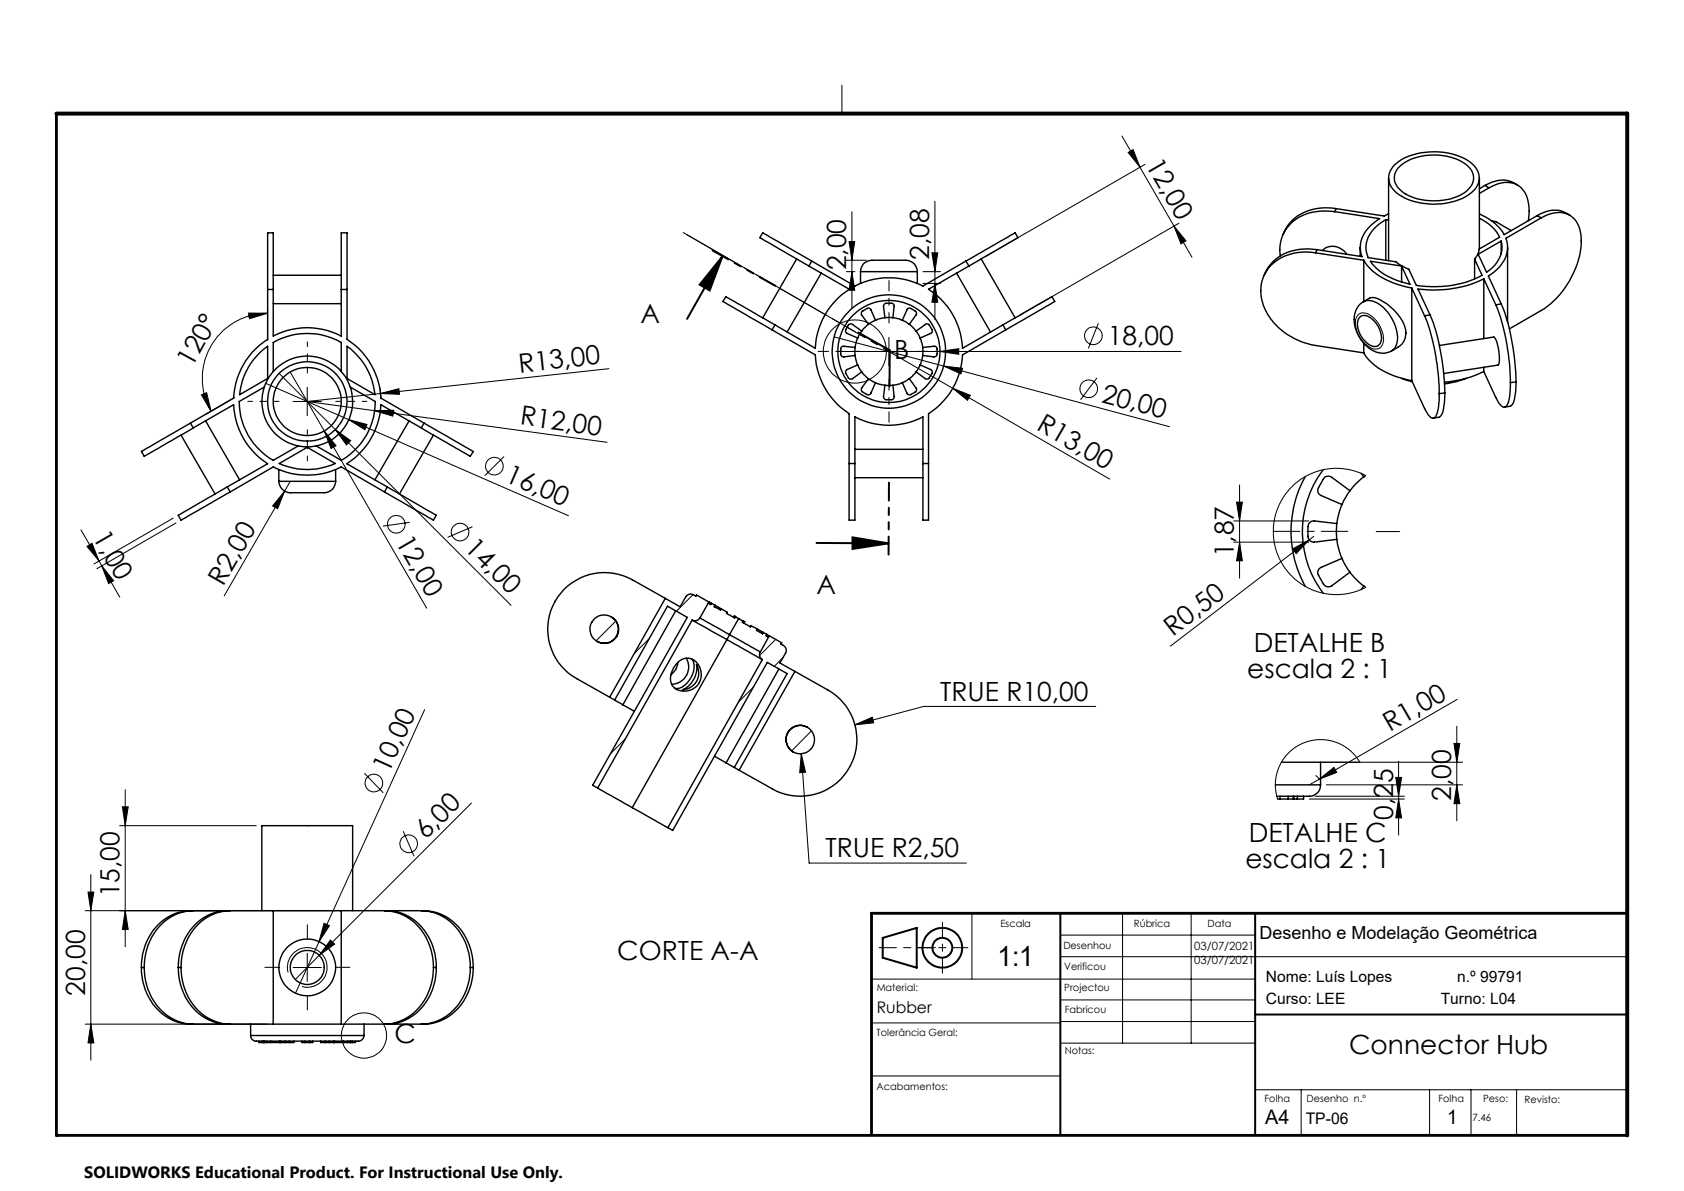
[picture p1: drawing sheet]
<svg xmlns="http://www.w3.org/2000/svg" width="297mm" height="210mm" viewBox="0 0 297 210" stroke-linecap="round" stroke-linejoin="round" font-family="sans-serif">
<g fill="none" stroke="#000" stroke-width=".18">
<path d="M148.5 15v5M150.2 37.4v16.8M164.9 35.5v20.8M197.9 24l12.3 21.4M199 26.9l.8-.5 1.2 3.1zM201.9 29l-28 16.1M207 39.9l2.2 2.6-.9 .5zM207.9 39.4l-28 16.2M43.9 55.2h3.3l-3.2 1zM47.2 55.2a11.5 11.5 0 0 0-10 17.3M47.2 54.2v5.8M147.1 59.4l19.3 5.1"/>
<path d="M149.3 47.9h1.5M149.3 45.9h3.5M149.8 42.6h.9l-.5 3.3zM150.2 47.9l.5 3.3h-.9zM156.8 59.5v5M162.8 47.9h3.1M162.8 50h3.1M164.4 44.6h1l-.5 3.3zM164.9 50l.5 3.3h-1zM193.7 57l-1.8 4.4M239.5 55.5a1.97 1.97 0 0 1 2.7 .5 4.9 4.9 0 0 1 1.6 4.7 1.52 1.52 0 0 1-2.5 .4 5 5 0 0 1-2.1-5zM35.5 69.6l.9-.4 .8 3.3z"/>
<path d="M41.4 70.1l-5 2.9M46.8 67.6l53.5 23.3M49.2 65.9l9.9 9.8M51.2 65.6l6 10.4M51.7 70.8h5M54.2 68.3v5M57.2 76l2.1 2.6-.9 .5zM57.2 76l18 31.2M59.1 75.7l2.7 2-.7 .7zM59.1 75.7l31 31M61.5 74l3.2 .9-.4 .9zM66.1 72.4l3.3-.1-.1 1.1z"/>
<path d="M67 68.4l.2 2M67.1 69.4l3.2-.9 .1 1zM107.4 65l-53.2 5.8 52.9 7.2M147.8 62h60.5M156.8 62l38.9 22.5M165.8 62l3.3-.5v1zM166.4 64.5l3.4 .4-.3 1zM166.4 64.5l39.9 10.7M168 68.5l3.1 1.2-.5 .9zM193.5 66.6l-2.9 3.9M14.3 93.4l3.2 5.5M15.3 96.3l.9-.5 1.3 3.1z"/>
<path d="M17.5 98.9l.5 .9M18 99.8l2 2.6-.8 .5zM18 99.8l3.1 5.5M30.6 91.4l-14 8M31 92.2l-13.9 8.1M50.2 86.6l-1.2 3.1-.9-.5zM50.2 86.6l-10.7 18.4M51.2 84.9l-1 1.7M72.2 92.1l-4.7 .7M83.3 92.9l-4.3 1.8M88.9 80.5l-3.4 3.4M217.6 95.6h13.2"/>
<path d="M217.6 91.9h13.2M218.1 88.5h1l-.5 3.4zM218.6 85.5v16.4M218.6 95.6l.5 3.3h-1zM228 96.8l2.9-1.6-2.3 2.4zM230.9 95.2l-24.5 18.7M231.7 94.6l-.8 .6M240.8 83.8l-1.3-.6-1.4-.4-1.4-.2h-1.5l-2.6 .4-2.5 1.1-2 1.5-1.8 2.2-.6 1-.6 1.4-.5 2.7v1.6l.2 1.5 .8 2.5 .8 1.3 .8 1.2 1 1 1.3 1 1.1 .6 1.8 .8 2.7 .4 2.7-.1 1.5-.4 1.5-.7M242.7 93.7h4.1M108.6 109.5l-3.5 3.5M114.5 112.6l-2.6 2.6M122.2 104.8l-2.9 3"/>
<path d="M136.8 112.7l-2.8 2.9M138.1 115.9l-1.5 1.6M22.1 139.2v27.7M64.3 136.3l3.3 3.5M74.9 125.1l-18.6 40.9M110.3 130.3l-2.6 2.6M132.9 121.1l-2.7 2.7M141.3 132.9l.8 3.3h-1.1zM141.3 132.9l1.4 19.3h27.7M143.1 128.9l-3.5 3.5M150.8 127.8l3-1.3 .3 1zM193.3 124.6h-30.4l-12.1 3.2"/>
<path d="M232 136.7l.7 .8M232.7 137.4l2.6-2.1 .5 .9zM232.7 137.4l-1.8 1M233.9 138.4h24.1M239.8 134.4l-.7-1.1-.9-.9-1.3-.9-1.3-.6-1.5-.4-1.7-.1-1.5 .3-1.1 .3-1.4 .8-1.4 1.2-.8 1-.7 1.3-.3 1.1-.3 1.5 .1 1.4 .3 1.6M239.9 134.4h18.1M246.2 137.1h1l-.5 3.3zM246.7 134.3v12.9M256.4 131.1h1.1l-.6 3.3zM256.9 138.4l.6 3.3h-1.1zM256.9 128v16.7M257 123.3l-24.3 14.1"/>
<path d="M15.5 157.3h1l-.5 3.3zM16 154.2v32.7M21.1 145.6h24.1M21.6 142.3h1l-.5 3.3zM71.1 146.6l1.9 4.4M83.1 141.6l-26.8 26.8M230.9 140.9h16.8M231.9 140.4h15.8M246.7 140.9l.5 3.3h-1zM15 160.6h44.2M22.1 160.6l.5 3.3h-1zM50.8 171.5a3.5 3.5 0 0 1 3.1-4.4 3.5 3.5 0 0 1 3.8 3.8 3.5 3.5 0 0 1-4.4 3"/>
<path d="M51.7 170.6h5M54.2 168.1v5M56.3 166l-4.2 9.1M56.3 168.4l-4.2 4.3M57.1 162.8l1 .4-1.8 2.8zM58.3 165.8l.7 .7-2.7 1.9zM153.7 172.6h67.7M171.4 161v11.6M187 164.9h34.4M187 168.7h100M187 176.3h34.4M198 161v22.9"/>
<path d="M210.1 161v22.9M15 180.6h32.2M16 180.6l.5 3.3h-1zM153.7 189.7h33.3M153.7 180.4h33.3M187 183.9h34.4M187 180.1h34.4M221.4 192.1h65.4M229.5 192.1v8M252.1 192.1v8M259.4 192.1v8M267.5 192.1v8"/>
<circle cx="192.8" cy="59.2" r="1.56"/>
<circle cx="150.8" cy="62" r="5.6"/>
<circle cx="192" cy="68.5" r="1.56"/>
<circle cx="69.9" cy="92.4" r="1.56"/>
<circle cx="81.1" cy="93.8" r="1.55"/>
<circle cx="87.2" cy="82.2" r="1.56"/>
<circle cx="65.9" cy="138.1" r="1.56"/>
<circle cx="72.1" cy="148.8" r="1.56"/>
<circle cx="64.2" cy="182.6" r="4"/>
</g>
<g fill="none" stroke="#000" stroke-width=".35">
<path d="M127.4 45.2l-6.2 11M127.4 45.2l-2.2 6-1.8-1zM144 95.7l12.7 .1M150.4 94.7l6.3 1.1-6.3 1zM155.7 165.4l6-1.8v7l-6-1.7zM187 161v39.1M221.4 161v39.1M221.4 178.9h65.4"/>
<circle cx="166.2" cy="167.1" r="1.75"/>
<circle cx="166.2" cy="167.1" r="3.5"/>
</g>
<path d="M237.7 93.7h-13.1" fill="none" stroke="#000" stroke-width=".18" stroke-dasharray="15.2 1.3 1.3 1.3" stroke-dashoffset="10.6"/>
<path d="M125.7 44.2l11.1 6.2M156.7 97.8l.1-12.7" fill="none" stroke="#000" stroke-width=".35" stroke-dasharray="6.3 1.3 1.3 1.3 1.3 1.3" stroke-dashoffset="3.2"/>
<path d="M151.4 58.6l5.5 3.2M156.9 68.1v-6.3" fill="none" stroke="#000" stroke-width=".35" stroke-dasharray="6.3 1.3 1.3 1.3 1.3 1.3"/>
<path d="M156.8 62l-5.2-3" fill="none" stroke="#000" stroke-width=".18" stroke-dasharray="15.2 1.3 1.3 1.3" stroke-dashoffset="14.1"/>
<path d="M151.6 59l-8.5-5" fill="none" stroke="#000" stroke-width=".18" stroke-dasharray="15.2 1.3 1.3 1.3" stroke-dashoffset="12.2"/>
<path d="M143.1 54l-22.6-13" fill="none" stroke="#000" stroke-width=".18" stroke-dasharray="15.2 1.3 1.3 1.3" stroke-dashoffset="4.1"/>
<path d="M151.6 59l-31.1-18" fill="none" stroke="#000" stroke-width=".18" stroke-dasharray="15.2 1.3 1.3 1.3" stroke-dashoffset="-.8"/>
<path d="M161.7 167.1h9M166.2 162.6v9" fill="none" stroke="#000" stroke-width=".18" stroke-dasharray="6.3 1.3 1.3 1.3" stroke-dashoffset="3.8"/>
<path d="M165 167.1h-10" fill="none" stroke="#000" stroke-width=".18" stroke-dasharray="6.3 1.3 1.3 1.3" stroke-dashoffset="3.3"/>
<path d="M9.9 20v180.2h277.1M286.8 161h-133.1v39.1" fill="none" stroke="#000" stroke-width=".5"/>
<path d="M9.9 20h277.1v180.2" fill="none" stroke="#000" stroke-width=".7"/>
<path d="M49.2 170.6h-2.5M54.2 165.6v-2.5M54.2 175.6v2.5M59.2 170.6h2.5" fill="none" stroke="#000" stroke-width=".18" stroke-dasharray="15.2 1.3 1.3 1.3"/>
<path d="M156.8 57v-7.5M151.8 62h-7.5M156.8 67v7.5M161.8 62h7.5" fill="none" stroke="#000" stroke-width=".18" stroke-dasharray="15.2 1.3 1.3 1.3" stroke-dashoffset="13.4"/>
<path d="M49.2 70.8h-5.5M54.2 65.8v-5.5M54.2 75.8v5.5M59.2 70.8h5.5" fill="none" stroke="#000" stroke-width=".18" stroke-dasharray="15.2 1.3 1.3 1.3" stroke-dashoffset="14.4"/>
<g fill="#000">
<path d="M57.2 76l2.1 2.6-.9 .5zM59.1 75.7l2.7 2-.7 .7zM61.5 74l3.2 .9-.4 .9zM66.1 72.4l3.3-.1-.1 1.1zM67.1 69.4l3.2-.9 .1 1zM165.8 62l3.3-.5v1zM166.4 64.5l3.4 .4-.3 1zM168 68.5l3.1 1.2-.5 .9zM50.2 86.6l-1.2 3.1-.9-.5zM228 96.8l2.9-1.6-2.3 2.4zM232.7 137.4l2.6-2.1 .5 .9zM57.1 162.8l1 .4-1.8 2.8z"/>
<path d="M58.3 165.8l.7 .7-2.7 1.9z"/>
<path d="M207 39.9l2.2 2.6-.9 .5zM199 26.9l.8-.5 1.2 3.1z"/>
<path d="M43.9 55.2h3.3l-3.2 1zM35.5 69.6l.9-.4 .8 3.3z"/>
<path d="M127.4 45.2l-2.2 6-1.8-1zM150.4 94.7l6.3 1.1-6.3 1z"/>
<path d="M150.2 47.9l.5 3.3h-.9zM149.8 42.6h.9l-.5 3.3zM256.9 138.4l.6 3.3h-1.1zM256.4 131.1h1.1l-.6 3.3zM246.7 140.9l.5 3.3h-1zM246.2 137.1h1l-.5 3.3z"/>
<path d="M164.9 50l.5 3.3h-1zM164.4 44.6h1l-.5 3.3z"/>
<path d="M18 99.8l2 2.6-.8 .5zM15.3 96.3l.9-.5 1.3 3.1z"/>
<path d="M218.6 95.6l.5 3.3h-1zM218.1 88.5h1l-.5 3.4z"/>
<path d="M141.3 132.9l-.3 3.3h1.1zM150.8 127.8l3.3-.3-.3-1z"/>
<path d="M21.6 142.3h1l-.5 3.3zM22.1 160.6l.5 3.3h-1zM15.5 157.3h1l-.5 3.3zM16 180.6l.5 3.3h-1z"/>
</g>
<g fill="none" stroke="#000" stroke-width=".25">
<path d="M235.4 37.3l7.9 1.3a6.3 6.3 0 0 0-3.4 5.1l.3 1.6-7.9-1.3M235.4 37.3a8.8 8.8 0 0 0-8.2 2.7 6.4 6.4 0 0 0-1.4 5.1M235.7 36.8l8.4 1.3 .8-.4M235.7 36.8a8.5 8.5 0 0 0-8.7 3.1l-.7 1.4M235.7 36.8l-.3 .5M244.4 38.7a5.9 5.9 0 0 0-3.5 5.2l.4 1.5 4.9 .8 .8 .5 1.5 .8 1.3 2.8a18.4 18.4 0 0 0 11.6-1.8l-1.3-2.8M244.4 38.7l.5 .1M244.4 38.7v7.2M244.9 31.4v14.6M245.9 29.1a10.9 10.9 0 0 1 8.1-2.3 8.8 8.8 0 0 1 6.3 2.8 3.1 3.1 0 0 1-1 4.5 11.9 11.9 0 0 1-10.4 1.3 5.4 5.4 0 0 1-4-3.6l.1-1.2zM247.1 29.1a10.3 10.3 0 0 1 11.6 0 2.75 2.75 0 0 1 0 4.5 10.4 10.4 0 0 1-8.6 1.5 5.4 5.4 0 0 1-4.1-3.1 2.91 2.91 0 0 1 1.1-2.9zM260.9 38.5a7.3 7.3 0 0 1 3.6 3.3l-3.6 2.1a3 3 0 0 1-.8 1.8"/>
<path d="M260.9 37.7a9 9 0 0 1 4.4 3.7l5.8-3.4M260.9 31.4v12.5M261.9 32.7l-1 .6M261.9 32.7l.7 .4M262.6 33.1a4.9 4.9 0 0 1 5-.5 4.9 4.9 0 0 1 2.1 4.6l-.1 1.7M262.6 33.1l-1.7 1M263.2 39l.7 .1 2.6 1.6M267.6 32.6a4.7 4.7 0 0 0-5.1-.2l-.6 .3M271.1 38l.7 .4M271.8 38.4l-6.2 3.6a5.2 5.2 0 0 1-2 5.9l-1.1 .8 2.3 4.9M271.8 38.4a4.9 4.9 0 0 1 5.4-.2 5.5 5.5 0 0 1 1.7 5 15.6 15.6 0 0 1-7.1 11.5l-5.6 3.3M276.8 37.9a5 5 0 0 0-5.7 .1"/>
<path d="M47.2 51v8.8a13.1 13.1 0 0 0-6 10.4l-7.6 4.4M47.2 51v-9.9h1v9.9M47.2 51h1M48.2 51v8.3a12.9 12.9 0 0 1 12 0v-8.3M48.2 48.5h12M48.2 53.5h12M60.2 51v-9.9h1v9.9M60.2 51h1M61.2 51v8.8a13.2 13.2 0 0 1 6 10.4l7.6 4.4M136.2 58.2l7.6 4.4a13.2 13.2 0 0 0 6 10.3v8.8M136.7 57.3l-8.7-5-.5 .9 8.7 5M136.7 57.3l-.5 .9"/>
<path d="M140.5 45.6l-6 10.4M142.7 46.9l7.1 4.1a13.1 13.1 0 0 0-6 10.4l-7.1-4.1M143.2 46l7.6 4.4a13.2 13.2 0 0 1 12 0l7.6-4.4M143.2 46l-8.7-4.9-.5 .8 8.7 5M143.2 46l-.5 .9M144.9 48.1l-6.1 10.5M151.3 59.6l-.5 1.7M151.8 47.9a2.24 2.24 0 0 1 2.7-2h4.8a2.18 2.18 0 0 1 2.5 2M151.8 47.9h10M151.8 47.9v2.1M152 58.4l-1.6-1.2a.49 .49 0 0 0-.8 .2l-.4 .7a.49 .49 0 0 0 .2 .7l1.9 .8M152 58.4l-.7 1.2"/>
<path d="M153.2 57.2l-1.2 1.2M154.4 56.5l-.8-1.9a.49 .49 0 0 0-.7-.2l-.7 .4a.49 .49 0 0 0-.2 .8l1.2 1.6M154.4 56.5l-1.2 .7M156.1 56l-.3-2a.55 .55 0 0 1 .5-.5h.9a.49 .49 0 0 1 .5 .5l-.2 2M156.1 56h1.4M156.1 56l-1.7 .5M157.5 56l1.6 .5M159.1 56.5l.8-1.9a.49 .49 0 0 1 .8-.2l.7 .4a.45 .45 0 0 1 .1 .8l-1.1 1.6M159.1 56.5l1.3 .7M160.4 57.2l1.2 1.2M161.6 58.4l1.6-1.2a.45 .45 0 0 1 .7 .2l.5 .7a.49 .49 0 0 1-.3 .7l-1.8 .8M161.6 58.4l.7 1.2"/>
<path d="M161.8 47.9v2.1M162.3 59.6l.4 1.7M168.7 48.1l6 10.5M170.4 46l8.6-4.9 .5 .8-8.6 5M170.4 46l.5 .9M170.9 46.9l-7.1 4.1a13.1 13.1 0 0 1 6 10.4l7.1-4.1M173 45.6l6 10.4M176.9 57.3l8.6-5 .5 .9-8.6 5M176.9 57.3l.5 .9M177.4 58.2l-7.6 4.4a13.1 13.1 0 0 1-6 10.3v8.8M232 44.6a8.5 8.5 0 0 0-8.6 3.1 7.4 7.4 0 0 0 .8 8.6 12.7 12.7 0 0 0 7.8 4.6l8.5 1.3M232 44.6l8.5 1.3"/>
<path d="M232.3 44a8.5 8.5 0 0 0-8.6 3.2l-.7 1.3M232.3 44l-.3 .6M233.3 44.2a2.74 2.74 0 0 1 4.2 .6M239.7 56a1.45 1.45 0 0 1 2.1 .1 4.3 4.3 0 0 1 1.8 4.1 1.23 1.23 0 0 1-2.1 .6 4.4 4.4 0 0 1-2-4.3zM239.9 43.6v1.6M240.5 53.2a4.1 4.1 0 0 0-1.2 5.4 5.4 5.4 0 0 0 5 3.7l1.1-.4M240.5 53.2a2.83 2.83 0 0 1 3.1 .7 7.5 7.5 0 0 1 2.8 6.3l-.3 1.1-.7 .6M240.5 45.9a10.6 10.6 0 0 0 6.8 4.5l1.7 .4M240.5 45.9v7.3M241.5 52.6a1.73 1.73 0 0 1 1.9 .3 9 9 0 0 1 4.5 5.2 2.82 2.82 0 0 1-1.3 3.1M241.5 52.6l-1 .6M241.7 46.1l5.5 .8 1.5 3.2a10.8 10.8 0 0 1-7-4z"/>
<path d="M247.2 46.9v2.8M249 50.8v16.3M249 50.8l2.2 4.9M251.2 55.7a38.4 38.4 0 0 1 2.6 13.7M252.2 55.5a39.8 39.8 0 0 1 2.6 13.8M252.2 55.5l-1 .2M260.1 45.7v3.5M260.7 44.8l4.1-2.3a5.1 5.1 0 0 1-2.6 5.5zM261.7 49.2a20.9 20.9 0 0 1-11.6 1.8l2.1 4.5M261.7 49.2v10.5M261.7 49.2l2.1 4.6M263.8 53.8a38.4 38.4 0 0 1 2.6 13.7"/>
<path d="M264.8 53.6a39.8 39.8 0 0 1 2.6 13.7M264.8 53.6l-1 .2M264.8 42.5v2.3M265.9 43.6v13.2M31.9 76.7l6 10.4M33.6 74.6l-8.7 5 .6 .9 8.6-5M33.6 74.6l.5 .9M34.1 75.5l7.1-4.1a13.1 13.1 0 0 0 6 10.4l-7.1 4.1M36.3 74.2l6 10.4M45.9 62.1l1.3-1v5.6l-4.9 2.9a11.8 11.8 0 0 1 3.6-7.5zM46.6 68.3l-4.4 2.5a11.8 11.8 0 0 0 6 10.4l4.4-2.6M48.2 65.5v-5.1a12.1 12.1 0 0 1 12 0v5.1"/>
<path d="M61.2 61.1a12 12 0 0 1 4.9 8.5l-4.9-2.9zM61.8 68.3l4.4 2.5a11.8 11.8 0 0 1-6 10.4l-4.4-2.6M72.1 74.2l-6 10.4M74.3 75.5l-7.1-4.1a13.1 13.1 0 0 1-6 10.4l7.1 4.1M74.8 74.6l8.7 5-.6 .9-8.6-5M74.8 74.6l-.5 .9M76.4 76.7l-6 10.4M150.8 79.2h12M150.8 61.3l-2-.2a.49 .49 0 0 0-.5 .5v.8a.54 .54 0 0 0 .5 .5l2-.2M150.8 61.3v1.4M150.8 62.7l.5 1.6M151.3 64.3l-1.9 .8a.49 .49 0 0 0-.2 .8l.4 .7a.54 .54 0 0 0 .8 .2l1.6-1.2"/>
<path d="M151.3 64.3l.7 1.3M152 65.6l1.2 1.2M153.2 66.8l-1.2 1.6a.54 .54 0 0 0 .2 .7l.7 .5a.49 .49 0 0 0 .7-.3l.8-1.8M153.2 66.8l1.2 .7M154.4 67.5l1.7 .4M156.1 67.9l-.3 2a.55 .55 0 0 0 .5 .6h.9a.49 .49 0 0 0 .5-.6l-.2-2M156.1 67.9h1.4M159.1 67.5l-1.6 .4M160.4 66.8l-1.3 .7M160.4 66.8l1.1 1.6a.49 .49 0 0 1-.1 .7l-.7 .5a.49 .49 0 0 1-.8-.3l-.8-1.8M161.6 65.6l-1.2 1.2M162.3 64.3l1.8 .8a.49 .49 0 0 1 .3 .8l-.5 .7a.49 .49 0 0 1-.7 .2l-1.6-1.2"/>
<path d="M162.3 64.3l-.7 1.3M162.7 61.3l2-.2a.49 .49 0 0 1 .6 .5v.8a.54 .54 0 0 1-.6 .5l-2-.2M162.7 61.3v1.4M162.7 62.7l-.4 1.6M240.5 62.2a10.6 10.6 0 0 0 6.8 4.5l1.7 .4M240.5 60.5v1.7M246.6 61.2l-1.2 .7M247.2 66.7l1.9 .6M249 67.1l2.2 4.9 .9 1.3a.67 .67 0 0 0 .7 .4 .67 .67 0 0 0 .5-.5 9.1 9.1 0 0 0 .5-3.8M253.9 60.9l9.5-1.5a4.4 4.4 0 0 1 1 3.2 2.25 2.25 0 0 1-.2 1.8l-9.6 1.5M254.8 69.3a7 7 0 0 1-.8 4.1l-.1 .1-1.1 .2M254.8 69.3l-1 .1"/>
<path d="M258.6 66.7l-1.7 .6-2.1 .4M261.7 65.5l2.1 4.6a2.32 2.32 0 0 0 1.5 1.7l.2-.1a3.3 3.3 0 0 0 .8-2.5l.1-1.7M261.7 65.5a17.7 17.7 0 0 1-7 1.9M261.7 64.8v.7M267.4 67.3a7.3 7.3 0 0 1-.8 4.2l-.3 .1-1 .2M267.4 67.3l-1 .2M40.1 85.9l-8.6 4.9 .4 .9 8.7-5M40.1 85.9l.5 .8M40.6 86.7l7.6-4.4a13.2 13.2 0 0 0 12 0l7.6 4.4M49.2 84.9a2.27 2.27 0 0 0 2.7 2h4.8a2.14 2.14 0 0 0 2.5-2M49.2 84.9h10M49.2 82.8v2.1"/>
<path d="M49.2 81.7l5-2.8 4.9 2.8a12.1 12.1 0 0 1-9.9 0zM59.2 82.8v2.1M68.3 85.9l8.6 5-.5 .8-8.6-5M68.3 85.9l-.5 .8M149.8 81.7v10h1v-10M149.8 81.7h1M150.8 81.7v-8.2a12.9 12.9 0 0 0 12 0v8.2M150.8 84.2h12M162.8 81.7v10h1v-10M162.8 81.7h1M230.2 84a19.7 19.7 0 0 0 0 19.4M233.4 82.8a18 18 0 0 0 0 21.8"/>
<path d="M235.8 92.3l-4-.4a1.03 1.03 0 0 0-1.1 .9v1.8a1.03 1.03 0 0 0 1.1 1l4-.5M235.8 92.3v2.8M235.8 95.1l.4 2.1 .5 1.3M236.7 98.5l-3.7 1.5a.96 .96 0 0 0-.4 1.5l.8 1.5a1.01 1.01 0 0 0 1.5 .3l3.2-2.4M236.7 98.5l1.4 2.4M236.7 89l-.5 1.2-.4 2.1M238.1 86.5l-3.2-2.3a1.04 1.04 0 0 0-1.5 .2l-.8 1.6a.96 .96 0 0 0 .4 1.4l3.7 1.6M238.1 86.5l-1.4 2.5M240.1 83.5l.4 .6M240.5 84.1l-1.6 1.4-.8 1M240.8 83.8l-.3 .3M107.8 108.8a2.49 2.49 0 0 1 1 3.4 2.49 2.49 0 0 1-3.5 .9"/>
<path d="M117.3 105.5l2.6 1.5 1-1.7a1.09 1.09 0 0 1 1.8-.2l.1-.2 2.2 1.2M117.3 105.5l-5.8-3.3a10 10 0 0 0-13.6 3.8 10 10 0 0 0 3.8 13.7l6.7 3.7M117.3 105.5l-9.8 17.4M119.2 107.7l-9.3 16.6M119.4 116.9a2.41 2.41 0 0 1 2.7-.6 2.41 2.41 0 0 1 1.5 2.2 2.93 2.93 0 0 1-1.6 3.1 2.93 2.93 0 0 1-3.4-.7 3.3 3.3 0 0 1 .8-4zM119.6 116.8l-.1 .3a3.2 3.2 0 0 1-1.2 1.9M121 116.1a3 3 0 0 1-2.5 4.5M121.9 116.2a2.71 2.71 0 0 1 .1 3.1 3.1 3.1 0 0 1-3 2M122.1 109.4l6.1 3.4M122.1 109.4l-16.7 29.6M122.8 117.2a2.95 2.95 0 0 1-2.4 4.4 4.3 4.3 0 0 0 2.4-4.4zM123.4 109a1.06 1.06 0 0 1-1.3 .4"/>
<path d="M123.4 109l5.3 2.9M125 106.1h.1M125 106.1l-1.6 2.9M125.1 106.1l-.1 .3 .2 .1 .1 .1 .2-.2M125.1 106.1l.4 .3M125.5 106.4l.6 .3M126.1 106.7l-.1 .3 .9 .5 .2 .1 .1-.3M126.1 106.7h.1M126.2 106.7l-.2 .3M126.2 106.7l1 .6M127.2 107.3l1 .6-.1 .3 .4 .2 1.1 .6 .1-.2M128.2 112.8l6.2 3.5"/>
<path d="M128.2 112.8l-16.7 29.6M128.7 111.9l5.4 3.1M128.7 111.9l-.5 .9M129.5 108.6h.1M129.5 108.6l-.1 .3M129.5 108.6l.2 .2M129.7 108.8l.6 .3M130.3 109.1l.7 .4M130.3 109.1l-1.6 2.8M131 109.5l-.1 .2 1.5 .9 .1-.3 1.1 .6M131 109.5l.2 .1M131.2 109.6h.1"/>
<path d="M131.2 109.6l-.1 .2M133.6 110.9l-.2 .3 1.1 .6 .1-.3M133.6 110.9l1 .6M134.1 115a.96 .96 0 0 0 .3 1.3M134.4 116.3l-16.6 29.6M134.6 111.5l-.2 .2M134.6 111.5h.1M134.6 111.5l.6 .4M135.2 111.9l-.1 .2 .4 .2 .1-.2M135.2 111.9l.4 .2M135.6 112.1h.1M135.7 112.1l2.2 1.2-.2 .3 .4 .2a.97 .97 0 0 1 .4 1.4l-1 1.7 8.5 4.8a10 10 0 0 1 3.8 13.6 10 10 0 0 1-13.6 3.8l-5.8-3.3"/>
<path d="M135.7 112.1l-1.6 2.9M137.4 118l-9.3 16.5M140.2 118.4l-9.8 17.4M238.1 100.9l1.4 1.6 1 .8M240.5 103.3l.3 .3M240.5 103.3l-.4 .7M105.4 139l6.1 3.4M108.4 123.4l1.5 .9M108.4 123.4l9.3-16.5 3.5 2-16.7 29.6 .9 .5M109.9 124.3l2 1.1M126 133.3l2.1 1.2M128.1 134.5l1.4 .8"/>
<path d="M129.5 135.3l9.3-16.5-3.5-2-16.7 29.6-.8-.5M129.5 135.3l.9 .5M142.4 128.2a2.51 2.51 0 0 0-3.5 1 2.51 2.51 0 0 0 1 3.4M224.9 138.4h8M226 134.4h13.8M232.9 138.4a2.21 2.21 0 0 1-2.8 2h-4.9M232.9 134.4v4M111.5 142.4l6.3 3.5M225.3 140.9h.4M225.7 140.9h1.5M225.7 140.4v.5M227.2 140.4v.5"/>
<path d="M227.2 140.9h.9M228.1 140.9h.1M228.1 140.4v.5M228.2 140.4v.5M228.2 140.9h.6M228.8 140.4v.5M229.9 140.4v.5h-1.1M24.9 170.6a9.9 9.9 0 0 0 6.7 9.7l2 .3h14.6M24.9 170.6h.5M25.4 170.6a9.7 9.7 0 0 0 7.3 9.9l1.4 .1M31.4 170.6a9.7 9.7 0 0 0 7.3 9.9l1.4 .1M31.4 170.6h.5"/>
<path d="M31.9 170.6a9.7 9.7 0 0 0 7.3 9.9l1.4 .1M34.1 160.6a8.8 8.8 0 0 0-8.2 6.9l-.4 1.5-.1 1.6M40.1 160.6a8.8 8.8 0 0 0-8.2 6.9l-.4 1.5-.1 1.6M40.6 160.6a8.8 8.8 0 0 0-8.3 6.9l-.3 1.5-.1 1.6M46.2 160.6v-15h16v15M48.2 160.6h12M48.2 160.6h-14.6a8.8 8.8 0 0 0-8.2 6.9l-.5 2.3v.8M48.2 160.6v20M60.2 160.6h14.6a8.9 8.9 0 0 1 8.2 6.9l.4 1.5 .1 1.6M60.2 160.6v20M67.8 160.6a8.8 8.8 0 0 1 8.2 6.9l.3 1.5 .1 1.6M68.3 160.6a8.8 8.8 0 0 1 8.2 6.9l.4 2.3v.8"/>
<path d="M74.3 160.6a8.8 8.8 0 0 1 8.2 6.9l.4 2.3v.8M76.4 170.6a9.7 9.7 0 0 1-7.3 9.9l-1.3 .1M76.4 170.6h.5M76.9 170.6a9.7 9.7 0 0 1-7.3 9.9l-1.3 .1M82.9 170.6a9.9 9.9 0 0 1-6.6 9.7l-2 .3M82.9 170.6h.6M83.5 170.6a9.7 9.7 0 0 1-7.4 9.9l-1.3 .1h-14.6M44.2 182.6a1.09 1.09 0 0 0 1.4 1h16.9a1.25 1.25 0 0 0 1.7-1M44.2 182.6h20M44.2 180.6v2M45.7 183.6v.2h.5M46.2 183.8h.3"/>
<path d="M46.2 183.6v.2M46.5 183.8h.1M46.5 183.6v.2M46.6 183.8h.5M46.6 183.6v.2M47.1 183.8h.7M47.1 183.6v.2M47.8 183.8h1.5M47.8 183.6v.2M48.2 180.6h12M49.3 183.8h.3M49.3 183.6v.2"/>
<path d="M49.6 183.8h.7M49.6 183.6v.2M50.3 183.8h.7M50.3 183.6v.2M51 183.6v.2M51.8 183.6v.2h-.8M53.3 183.6v.2h.5M53.8 183.6v.2M53.8 183.8h.8M54.6 183.6v.2M55.1 183.6v.2h-.5M56.6 183.6v.2h.8"/>
<path d="M57.4 183.8h.7M57.4 183.6v.2M58.1 183.8h.7M58.1 183.6v.2M58.8 183.8h.3M58.8 183.6v.2M59.1 183.6v.2M59.1 183.8h1.5M60.6 183.8h.7M60.6 183.6v.2M61.3 183.8h.5M61.3 183.6v.2"/>
<path d="M61.8 183.8h.1M61.8 183.6v.2M61.8 183.8h.3M62.1 183.6v.2M62.7 183.6v.2h-.6M64.2 180.6v2"/>
<circle cx="54.2" cy="70.8" r="6"/>
<circle cx="54.2" cy="70.8" r="7"/>
<circle cx="54.2" cy="70.8" r="8"/>
<circle cx="156.8" cy="62" r="10"/>
<circle cx="156.8" cy="62" r="9"/>
<circle cx="106.6" cy="110.9" r="2.49"/>
<circle cx="141.1" cy="130.4" r="2.51"/>
<circle cx="54.2" cy="170.6" r="5"/>
<circle cx="54.2" cy="170.6" r="3"/>
</g>
<text font-size="4.9" x="175.9" y="170.4">1:1</text>
<g font-size="4.7">
<text x="202" y="29" transform="rotate(60 202 29)">12,00</text>
<text x="149.3" y="47.7" transform="rotate(-90 149.3 47.7)">2,00</text>
<text x="163.9" y="45.9" transform="rotate(-90 163.9 45.9)">2,08</text>
<text x="112.9" y="57">A</text>
<text x="33.9" y="64.9" transform="rotate(-61 33.9 64.9)">120°</text>
<text x="91.6" y="65.7" transform="rotate(-6 91.6 65.7)">R13,00</text>
<text x="157.7" y="63.3">B</text>
<text x="195.4" y="60.9">18,00</text>
<text x="194.1" y="70.9" transform="rotate(15 194.1 70.9)">20,00</text>
<text x="91.6" y="74.8" transform="rotate(8 91.6 74.8)">R12,00</text>
<text x="182.6" y="75.7" transform="rotate(30 182.6 75.7)">R13,00</text>
<text x="88.9" y="84.8" transform="rotate(24 88.9 84.8)">16,00</text>
<text x="16.3" y="94.8" transform="rotate(60 16.3 94.8)">1,00</text>
<text x="69.7" y="95.5" transform="rotate(60 69.7 95.5)">12,00</text>
<text x="81.8" y="96.8" transform="rotate(45 81.8 96.8)">14,00</text>
<text x="217.6" y="98.3" transform="rotate(-90 217.6 98.3)">1,87</text>
<text x="39.4" y="103.4" transform="rotate(-60 39.4 103.4)">R2,00</text>
<text x="144" y="104.8">A</text>
<text x="206.8" y="112.3" transform="rotate(-37 206.8 112.3)">R0,50</text>
<text x="220" y="119.5">escala 2 : 1</text>
<text x="221.1" y="115">DETALHE B</text>
<text x="165.8" y="123.5">TRUE R10,00</text>
<text x="245.1" y="129" transform="rotate(-30 245.1 129)">R1,00</text>
<text x="68.6" y="136.4" transform="rotate(-66 68.6 136.4)">10,00</text>
<text x="255.9" y="141.2" transform="rotate(-90 255.9 141.2)">2,00</text>
<text x="75.1" y="148.2" transform="rotate(-45 75.1 148.2)">6,00</text>
<text x="220.2" y="148.4">DETALHE C</text>
<text x="245.7" y="144.6" transform="rotate(-90 245.7 144.6)">0,25</text>
<text x="145.6" y="151.2">TRUE R2,50</text>
<text x="219.6" y="153">escala 2 : 1</text>
<text x="21.1" y="158.2" transform="rotate(-90 21.1 158.2)">15,00</text>
<text x="108.9" y="169.3">CORTE A-A</text>
<text x="15" y="175.6" transform="rotate(-90 15 175.6)">20,00</text>
<text x="69.6" y="183.8">C</text>
<text x="237.9" y="185.9">Connector Hub</text>
</g>
<g font-size="3.5">
<text x="223.1" y="198.2">A4</text>
<text x="255.2" y="198.2">1</text>
</g>
<text font-size="3.2" x="222.1" y="165.6">Desenho e Modelação Geométrica</text>
<text font-size="2.9" x="14.9" y="207.6">SOLIDWORKS Educational Product. For Instructional Use Only.</text>
<g font-size="2.8">
<text x="154.6" y="178.7">Rubber</text>
<text x="230.3" y="198.2">TP-06</text>
</g>
<g font-size="2.7">
<text x="223.2" y="173.2">Nome: Luís Lopes</text>
<text x="257" y="173.2">n.º 99791</text>
<text x="223.2" y="177">Curso: LEE</text>
<text x="254.1" y="177">Turno: L04</text>
</g>
<g font-size="2">
<text x="210.6" y="167.5">03/07/2021</text>
<text x="210.6" y="170">03/07/2021</text>
</g>
<g font-size="1.8">
<text x="176.4" y="163.5">Escala</text>
<text x="187.5" y="167.3">Desenhou</text>
<text x="200" y="163.4">Rúbrica</text>
<text x="213" y="163.4">Data</text>
<text x="187.7" y="171.1">Verificou</text>
<text x="154.6" y="174.8">Material:</text>
<text x="187.7" y="174.8">Projectou</text>
<text x="187.8" y="178.6">Fabricou</text>
<text x="154.6" y="182.6">Tolerância Geral:</text>
<text x="187.8" y="185.9">Notas:</text>
<text x="154.6" y="192.3">Acabamentos:</text>
<text x="223" y="194.4">Folha</text>
<text x="230.4" y="194.4">Desenho n.º</text>
<text x="253.7" y="194.4">Folha</text>
<text x="259.7" y="197.7">7.46</text>
<text x="261.6" y="194.4">Peso:</text>
<text x="268.9" y="194.4">Revisto:</text>
</g>
</svg>
